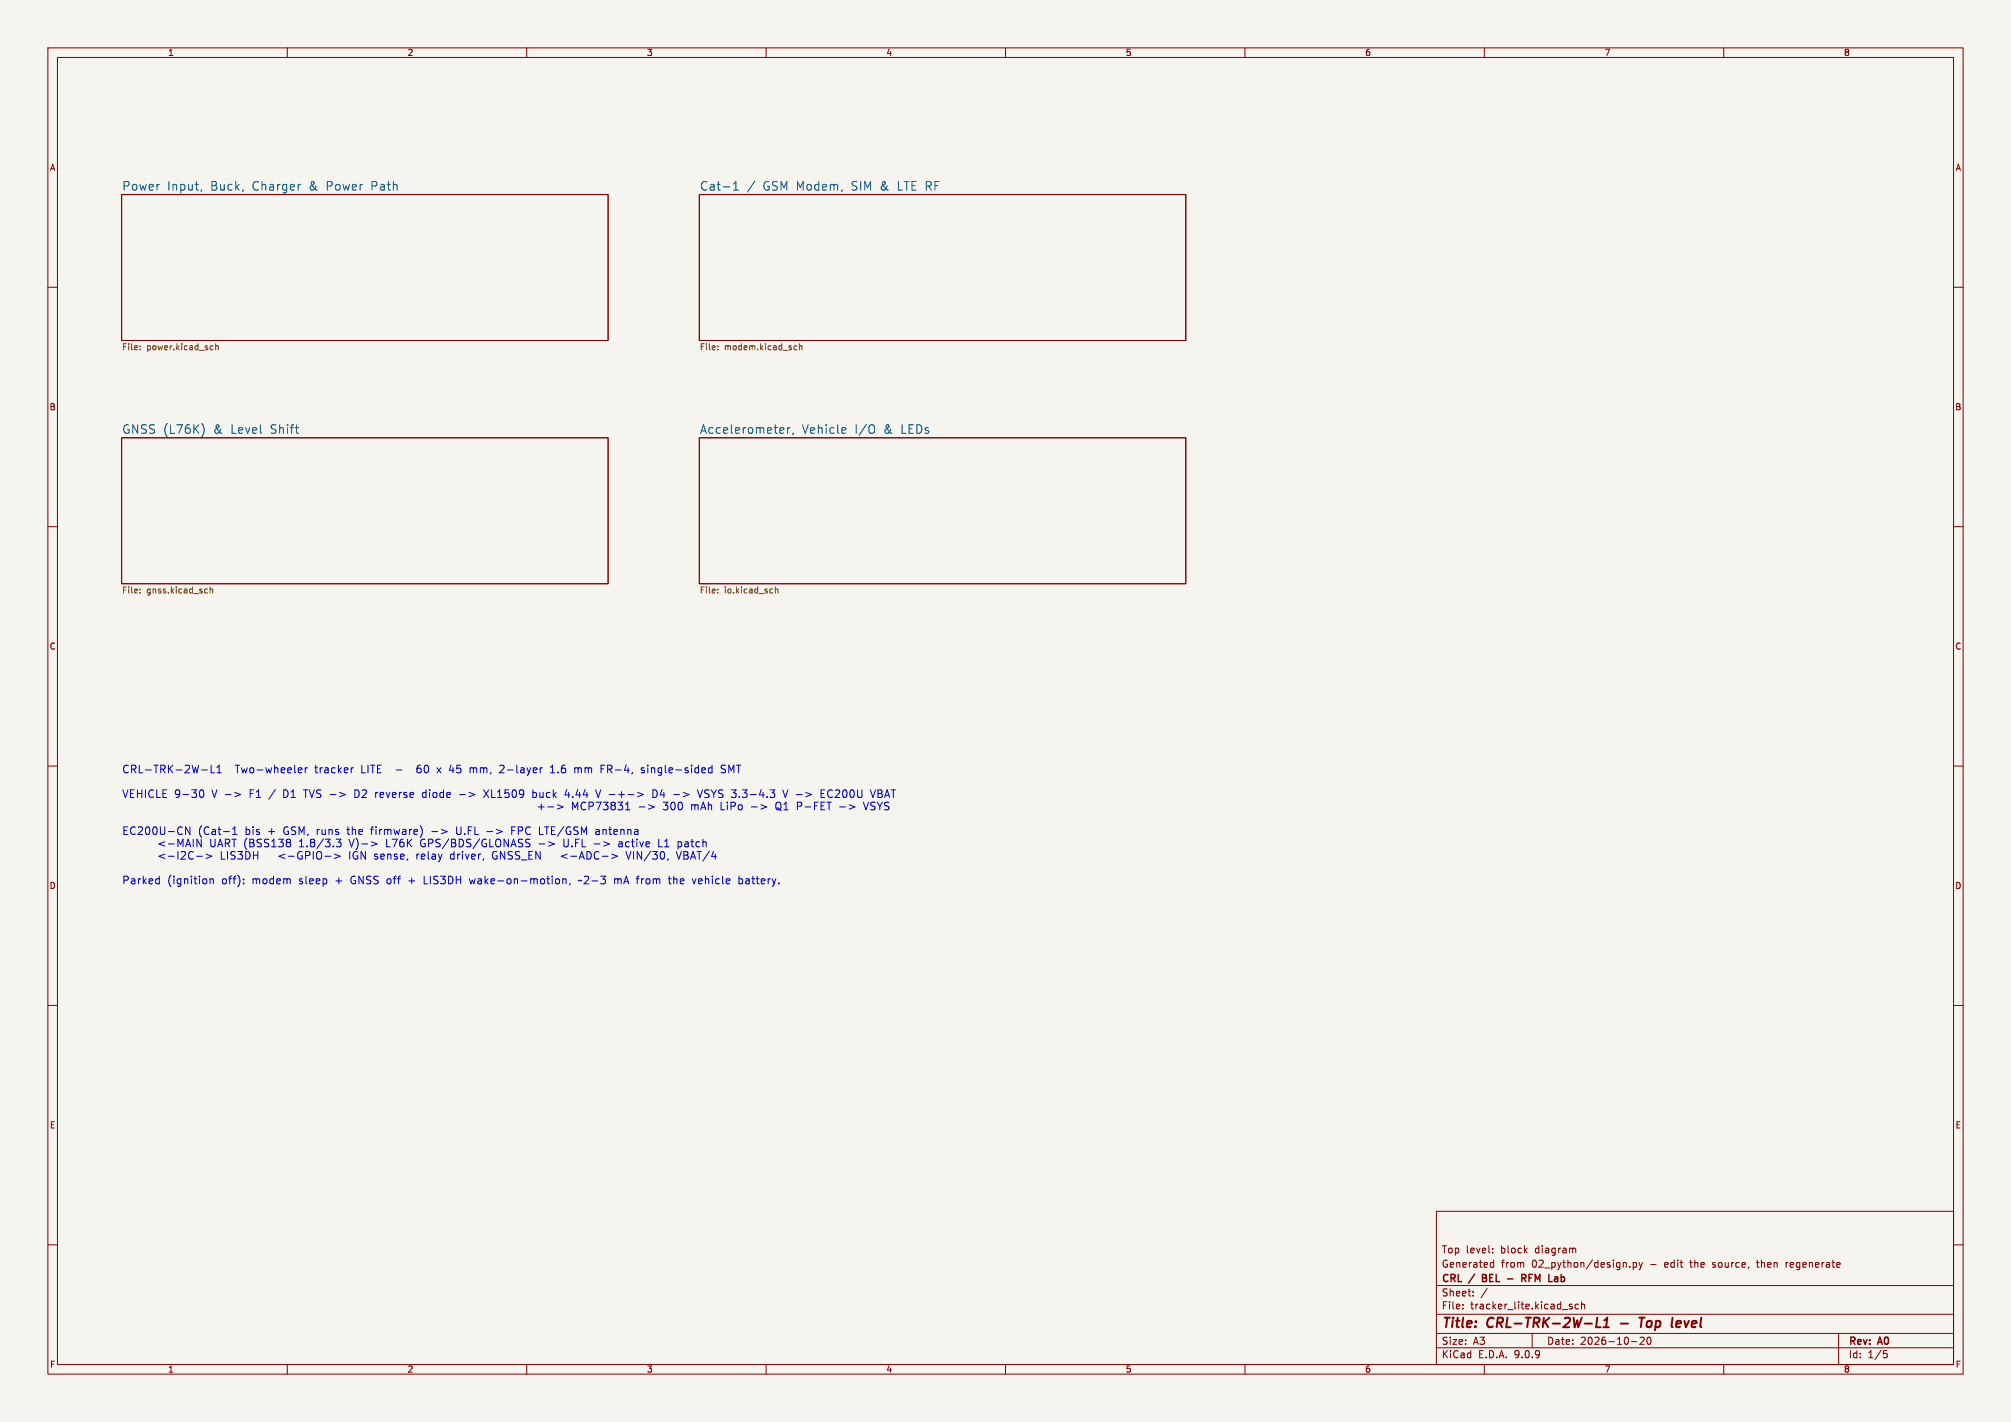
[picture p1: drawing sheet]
<svg xmlns="http://www.w3.org/2000/svg" width="420mm" height="297mm" viewBox="0 0 420 297" stroke-linecap="round" stroke-linejoin="round" font-family="sans-serif">
<path d="M0 0h420v297h-420z" fill="#f5f4ef" stroke="#f5f4ef" stroke-width=".21"/>
<g fill="none" stroke="#840000" stroke-width=".21">
<path d="M10 10h400v277h-400zM12 12h396v273h-396zM60 10v2M110 10v2M160 10v2M210 10v2M260 10v2M310 10v2M360 10v2M25.4 40.6h101.6v30.5h-101.6zM146 40.6h101.6v30.5h-101.6zM10 60h2"/>
<path d="M408 60h2M25.4 91.4h101.6v30.5h-101.6zM146 91.4h101.6v30.5h-101.6zM10 110h2M408 110h2M10 160h2M408 160h2M10 210h2M408 210h2M300 253h108v32h-108zM10 260h2M300 278.5h108"/>
<path d="M300 274.5h108M300 268.5h108M305.5 273.2v.2M305.5 272.5v.1M307.7 270.5v.2M307.7 269.8v.1M310.6 269.1l-1.3 1.9M311.4 264.6h.5M311.4 263.8h.5M311.7 261.5v.2M311.7 260.8v.1M311.9 263.2v1.5"/>
<path d="M320 278.5v3M327.7 272.7l.7 .4-.2 .3-.5-.1M328.3 272.5l-.4-.1-.2 .2M328.9 260.7l.2 .2v.8M329.7 272.5l-.5-.1-.3 .3 .2 .6h.6M330.3 272.5l.2-.1 .4 .1v.9M330.3 271.9v1.5M340.4 264.5v.2M341.1 263.8l.4-.1 .3 .3-.1 .6h-.6M341.1 263.7v1.5M342.3 263.7l.4 1M342.5 279.4l.6-.1 .3 .4-1 1.1h1"/>
<path d="M342.7 264.7l-.4 .5M343 263.7l-.3 1M344.1 279.4a.81 .81 0 0 0 .3 1.4l.3-.2 .1-.4-.1-.8M366.8 263.7h.6M373 263.7v1M373.3 263.7l-.3 .3M384 278.5v6.5M408 260h2M60 285v2M110 285v2M160 285v2M210 285v2"/>
<path d="M260 285v2M300 281.5h108M310 285v2M340.7 280.2h1.2M360 285v2M393.4 282.1h.7M393.5 282.7h.4l.3 .2-.2 .6-.5 .1"/>
</g>
<path d="M333.6 275.2l-.3 2h1M334.9 277.2h1.1M335 275.8l.7-.6-.3 2M338.5 276.4h1.5M342.3 275.2h1.2M342.9 275.2l-.2 2M350.1 277.1h.8M350.8 275.9h-.3l-.4 .3M351.1 276.3l-1 .2" fill="none" stroke="#840000" stroke-width=".4"/>
<path d="M309.6 266.9h.5M310.1 266.2h-.5v1.5h.6M314.8 267.1h1.2M317.8 267l.7-.1 .2-.2-.1-.4-.8-.1v1.5M318.2 267l.5 .7M324.7 267.6h.6M324.7 266.8h.6v.9M325.3 267l-.6 .2" fill="none" stroke="#840000" stroke-width=".3"/>
<g fill="none" stroke="#006464" stroke-width=".21">
<path d="M42.1 39.6l-.1 .4M62.6 38.5h.2M153.2 39.7h1M153.2 38.4l.5-.5v1.8M157.6 37.8l-1.5 2.3M42.1 88.5a2.06 2.06 0 0 1 0 2.7M163.5 89.3l.2 .4-.8 .2M163.6 90.4l-.1 .1M164.5 89.3v1.2M165 89.3l-.3 .1-.2 .3M165.7 90.4l-.2 .4M176.1 89.3l.5 .1 .1 .3-.9 .2"/>
<path d="M176.6 90.4l-.5 .1M182.6 89v1.3"/>
</g>
<g fill="none" stroke="#725600" stroke-width=".21">
<path d="M29.2 72.9v.2M29.2 72.3v.1M44.1 72.2l.4 .1M44.5 73l-.4 .1M45 72.3h.5l.1 .8M45 71.8v1.3M149.9 72.9v.2M149.9 72.3v.1M165.9 73h.5M165.9 72.3h.5M167 72.3h.4l.1 .8M167 71.8v1.3"/>
<path d="M29.2 123.1v.1M29.2 123.7v.2M43 123l.3 .1M43.3 123.8l-.3 .1M43.9 123.1h.5v.8M43.9 122.6v1.3M149.9 123.1v.1M149.9 123.7v.2M161.9 123.1h.5l.1 .8M161.9 122.6v1.3"/>
</g>
<g fill="none" stroke="#0000c2" stroke-width=".21">
<path d="M44.1 159.8v1.6h.8M105 159.8l-.6 .2M126.3 159.8h-.8v1.6M148.7 159.8v1.6M151.5 159.9l-.6-.1-.2 .2v.4l.7 .3 .1 .4-.3 .3-.6-.1M39.7 172.7v1.6l-.9-1.6v1.6M41 178.8h1.3M41.1 175.3l.9 1.6v-1.6M41.8 165.1l.2-.1a.85 .85 0 0 1 .6 .8 .85 .85 0 0 1-.6 .8l-.2-.2-.1-.4zM42.1 160.8h1.2M43 178.4l1.2 .4-1.2 .5M45.3 161.4h.9"/>
<path d="M45.3 160.3l.5-.5v1.6M46.7 173.7h1.2M48.6 174.3h.9M48.6 173.2l.4-.5v1.6M49 165.5l1.3 .5-1.3 .4M59.5 178.4l-1.2 .4 1.2 .5M62.5 176.9h.9M62.5 160.4h.5l.1 .3-.8 .2M63 161.3l-.5 .1M63.7 160.4v1M64.2 160.4h-.3l-.2 .3M69.8 178.4l1.3 .4-1.3 .5"/>
<path d="M71.2 175.3l-.5 .6 .4 .1 .1 .6-.3 .3h-.4M72.9 175.3l.5 1.6M73 177.8v1.6M73.8 160.4l-.4 .1M74.5 165h-.4v1.6h.4M78.5 165.5v1.1M78.8 165.5l-.3 .3M80.7 175.3v1.6h.8M87.1 178.4v1M87.5 178.4l-.3 .1-.1 .2M87.9 175.7l-.1 .5a.65 .65 0 0 0 .7 .7M88 172.8l.2 .7-.2 1.1"/>
<path d="M88.6 175.3l-.6 .2M88.8 165.5h-.3l-.3 .3 .1 .6 .5 .2M91.3 160.4l.8 1M92.1 160.4l-.8 1M94.8 178.5l-.4-.1-.3 .3 .1 .7h.6M94.8 177.8v1.6M95.4 172.7v1.3l.1 .2M96 166h1.2M98.2 160.4v1M98.6 160.4l-.4 .1M101 165l1.1 1.6M101.7 173.7h1.2"/>
<path d="M102.1 165l-1.1 1.6M103 178.1a.78 .78 0 0 0-.1 .9 .78 .78 0 0 0 .8 .4l.1-.1M103.5 178.8h.3M105.2 160.5l-.9 .9h1M106.9 173.5h.5M107.6 172.7h-.7v1.6M111.3 165.6l.4-.1 .4 .3-.2 .7h-.6M111.3 165v1.6M112.4 168.5h1.2M112.6 176.3h1.2M113 167.9v1.2M113.1 160.4h.2"/>
<path d="M114.4 168.5h1.2M114.9 161.4h1M114.9 160.3l.5-.5v1.6M116.4 168.1l1.2 .4-1.2 .5M117.8 175.3v1.4l.3 .2 .5-.2M118.4 164.9l-.4 1.1h1M118.5 178.4l-1.3 .4 1.3 .5M118.8 165.5v1.1M119.6 169.1v-1.6l.5 1.2 .6-1.2v1.6M120.1 160.5l.4-.1 .2 .2M120.7 160.6v.8M121 160.4l-.3 .2"/>
<path d="M123 167.5v1.6M124.1 176.3h1.2M124.4 165l.5 1.6 .6-1.6M124.5 167.5h1l-.7 1.6M124.5 173.3h.6M125.2 173.6l-.6 .1a.31 .31 0 0 0-.2 .3 .31 .31 0 0 0 .2 .3l.6-.1M125.5 160.6h.6M127 167.5l-.6 .7 .5 .1v.7l-.2 .1-.7-.1M127.7 167.7l-.1 .2 .3 .3M127.7 178.4l1.3 .4-1.3 .5M127.9 168.2l-.3 .3 .1 .5 .2 .1 .5-.1M127.9 168.2h.3"/>
<path d="M128.2 168.2l.2 .2M128.4 168.1l-.2 .1M129.3 175.9h.6l.1 1M130 176.2l-.6 .1a.31 .31 0 0 0-.2 .3 .31 .31 0 0 0 .2 .3l.6-.1M130.7 177.8l.6 1.6 .5-1.6M132.3 177.8v1.6M133.2 165.5l1.2 .5-1.2 .4M134.5 160.4h-.4l-.2 .2 .1 .2 .5 .2v.3h-.6M136.4 165a.81 .81 0 0 1 .9 .8 .81 .81 0 0 1-.9 .8zM137.6 175.3v1.6h.7M138.8 176.9h.9M138.9 175.7h-.1"/>
<path d="M140.7 166h1.2M140.8 167.7a.86 .86 0 0 1-.3 1.4M141.2 177.8l.6 1.6 .5-1.6M141.8 167.7a.86 .86 0 0 0 .3 1.4l.3-.1M142.1 167.5l-.3 .1M142.2 175.9l.2 .2-.2 .7M142.8 178.6h.6M143.4 177.8h-.6v1.6h.6M145.6 168.1l.2 .2v.8M145.7 165l.5 1.6 .5-1.6M146.3 169.1l.6-1.6 .5 1.6M146.5 168.7h.7"/>
<path d="M147.2 166.5l.6 .1M147.5 165l-.3 .3 .1 .3 .2 .1M148.2 160.4h.5M148.7 161.3l-.5 .1M153.5 167.7l.1 .4-.2 .2-.7 .1M158.9 168.1l1.2 .4-1.2 .5M163.5 165l.5 1.6 .5-1.6M166.5 167.5v1.6M170.1 168.3h.5M170.1 167.5v1.6M171.5 168.3h.5M171.5 165h.7"/>
<path d="M171.5 166.6h.7M171.5 165.7h.5M172.2 167.5h-.7v1.6h.7M173.8 165a.79 .79 0 0 0-1 .6 .79 .79 0 0 0 .6 1l.4-.1M175.4 168.5h1.2M183.4 165.7h.5M183.9 165.7l.3-.3-.1-.3-.2-.1h-.5v1.6h.6l.3-.3M183.9 165.7l.4 .3M184.3 167.5l-.6 .9M184.7 169.1h.6M184.8 167.7v.5l.5 .2M32.8 183.5l.5 .1"/>
<path d="M33.3 183v1.6M33.3 184.5l-.5 .1M43.9 183.7l.2-.2 .4 .1v1M43.9 183.5v1.1M50.9 184.4v.2M50.9 183.6v.2M88.6 183v1.6h.7M98 183.5l.3 1.1M116.1 183.7l.4-.2 .4 .3-.2 .7-.4 .1-.2-.2M117.5 183.7l.3-.2 .3 .1 .1 1M117.5 183.5v1.1M119.1 184.5l-.2 .3"/>
<path d="M121.4 183.9l-.4-.1-.3 .2M128.4 183.5v1.1M129 183.6l-.4-.1-.2 .2M139.6 183.5h.6M139.8 183v1.4l.4 .2M145.3 183.5l-.3 1.1M154.3 183.6l.5-.1 .3 .3-.2 .7h-.6M154.3 183v1.6"/>
</g>
<g font-size="2.8" fill="#840000">
<text x="301" y="277.9">Title:</text>
<text x="310.6" y="277.9">CRL-TRK-2W-L1</text>
<text x="344.1" y="277.9">Top</text>
<text x="351.5" y="277.9">level</text>
</g>
<g font-size="2.5" fill="#006464">
<text x="25.4" y="39.9">Power</text>
<text x="34.8" y="39.9">Input,</text>
<text x="43.9" y="39.9">Buck,</text>
<text x="52.7" y="39.9">Charger</text>
<text x="64.6" y="39.9">&amp;</text>
<text x="68.3" y="39.9">Power</text>
<text x="77.8" y="39.9">Path</text>
<text x="146" y="39.9">Cat-1</text>
<text x="159.3" y="39.9">GSM Modem,</text>
<text x="177.9" y="39.9">SIM &amp;</text>
<text x="187.7" y="39.9">LTE RF</text>
<text x="25.4" y="90.7">GNSS (L76K)</text>
<text x="44.5" y="90.7">&amp;</text>
<text x="48.2" y="90.7">Level</text>
<text x="56.6" y="90.7">Shift</text>
<text x="146" y="90.7">Accelerometer,</text>
<text x="167.4" y="90.7">Vehicle</text>
<text x="178.5" y="90.7">I/O</text>
<text x="184.6" y="90.7">&amp;</text>
<text x="188.3" y="90.7">LEDs</text>
</g>
<g font-size="2.2" fill="#0000c2">
<text x="25.4" y="161.8">CRL-TRK-2W-L1</text>
<text x="49.1" y="161.8">Two-wheeler</text>
<text x="65.9" y="161.8">tracker</text>
<text x="75.6" y="161.8">LITE</text>
<text x="83.1" y="161.8">-</text>
<text x="87.8" y="161.8">60</text>
<text x="92.2" y="161.8">x 45</text>
<text x="99.2" y="161.8">mm,</text>
<text x="105.6" y="161.8">2-layer</text>
<text x="116.3" y="161.8">1.6</text>
<text x="121.5" y="161.8">mm</text>
<text x="127.1" y="161.8">FR-4,</text>
<text x="135.7" y="161.8">single-sided</text>
<text x="152.5" y="161.8">SMT</text>
<text x="25.4" y="167">VEHICLE 9-30</text>
<text x="44.3" y="167">V -&gt;</text>
<text x="52.3" y="167">F1</text>
<text x="56.6" y="167">/</text>
<text x="59.6" y="167">D1</text>
<text x="64.1" y="167">TVS -&gt;</text>
<text x="74.9" y="167">D2</text>
<text x="79.3" y="167">reverse</text>
<text x="89.3" y="167">diode</text>
<text x="97.1" y="167">-&gt;</text>
<text x="102.5" y="167">XL1509</text>
<text x="112.7" y="167">buck</text>
<text x="119.6" y="167">4.44</text>
<text x="126.3" y="167">V -+-&gt;</text>
<text x="138.3" y="167">D4</text>
<text x="142.8" y="167">-&gt;</text>
<text x="148.1" y="167">VSYS 3.3-4.3</text>
<text x="166.2" y="167">V -&gt;</text>
<text x="174.3" y="167">EC200U</text>
<text x="184.9" y="167">VBAT</text>
<text x="121.7" y="169.5">+-&gt;</text>
<text x="129" y="169.5">MCP73831</text>
<text x="143" y="169.5">-&gt;</text>
<text x="148.3" y="169.5">300</text>
<text x="154.2" y="169.5">mAh</text>
<text x="160.5" y="169.5">LiPo</text>
<text x="167" y="169.5">-&gt;</text>
<text x="172.3" y="169.5">Q1</text>
<text x="176.9" y="169.5">P-FET</text>
<text x="185.9" y="169.5">-&gt;</text>
<text x="25.4" y="174.7">EC200U-CN</text>
<text x="33.5" y="177.3">&lt;-MAIN</text>
<text x="33.5" y="179.8">&lt;-I2C-&gt;</text>
<text x="41.3" y="174.7">(Cat-1</text>
<text x="44.5" y="177.3">UART (BSS138</text>
<text x="46.7" y="179.8">LIS3DH</text>
<text x="51.2" y="174.7">bis</text>
<text x="56.1" y="174.7">+</text>
<text x="59.2" y="179.8">&lt;-GPIO-&gt;</text>
<text x="59.4" y="174.7">GSM, runs</text>
<text x="63.4" y="177.3">1.8/3.3</text>
<text x="73" y="174.7">the</text>
<text x="74" y="177.3">V)-&gt;</text>
<text x="74.1" y="179.8">IGN sense,</text>
<text x="78.1" y="174.7">firmware)</text>
<text x="81.8" y="177.3">L76K</text>
<text x="88.4" y="179.8">relay</text>
<text x="89.1" y="177.3">GPS/BDS/GLONASS</text>
<text x="90.8" y="174.7">-&gt;</text>
<text x="95.6" y="179.8">driver,</text>
<text x="96.1" y="174.7">U.FL</text>
<text x="102.6" y="174.7">-&gt;</text>
<text x="104.5" y="179.8">GNSS_EN</text>
<text x="107.9" y="174.7">FPC LTE/GSM</text>
<text x="113.9" y="177.3">-&gt;</text>
<text x="119.2" y="177.3">U.FL</text>
<text x="119.2" y="179.8">&lt;-ADC-&gt;</text>
<text x="125.7" y="177.3">-&gt;</text>
<text x="125.8" y="174.7">antenna</text>
<text x="131" y="177.3">active</text>
<text x="133.1" y="179.8">VIN/30,</text>
<text x="139.4" y="177.3">L1</text>
<text x="143.6" y="177.3">patch</text>
<text x="143.7" y="179.8">VBAT/4</text>
<text x="25.4" y="185">Parked</text>
<text x="34.9" y="185">(ignition</text>
<text x="46.3" y="185">off):</text>
<text x="52.8" y="185">modem</text>
<text x="62.7" y="185">sleep</text>
<text x="70.4" y="185">+</text>
<text x="73.7" y="185">GNSS off</text>
<text x="86" y="185">+</text>
<text x="89.3" y="185">LIS3DH</text>
<text x="99.1" y="185">wake-on-motion,</text>
<text x="122" y="185">~2-3</text>
<text x="129.5" y="185">mA from</text>
<text x="141.2" y="185">the</text>
<text x="146.3" y="185">vehicle</text>
<text x="156.1" y="185">battery.</text>
</g>
<g font-size="2.1" fill="#840000">
<text x="301" y="262">Top</text>
<text x="306.1" y="262">level:</text>
<text x="313.4" y="262">block</text>
<text x="320.7" y="262">diagram</text>
<text x="301" y="268.2">CRL</text>
<text x="301" y="265">Generated</text>
<text x="306.9" y="268.2">/</text>
<text x="310.3" y="268.2">BEL</text>
<text x="313.5" y="265">from</text>
<text x="319.7" y="268.2">RFM</text>
<text x="319.9" y="265">02_python/design.py</text>
<text x="325.9" y="268.2">Lab</text>
<text x="344.7" y="265">-</text>
<text x="347.9" y="265">edit</text>
<text x="353.4" y="265">the</text>
<text x="358.2" y="265">source,</text>
<text x="367.7" y="265">then</text>
<text x="373.8" y="265">regenerate</text>
<text x="301" y="273.7">File:</text>
<text x="301" y="271">Sheet:</text>
<text x="307.1" y="273.7">tracker_lite.kicad_sch</text>
<text x="301" y="281.1">Size:</text>
<text x="307.6" y="281.1">A3</text>
<text x="323" y="281.1">Date:</text>
<text x="330" y="281.1">2026-10-20</text>
<text x="386" y="281.3">Rev:</text>
<text x="392.4" y="281.3">A0</text>
<text x="301" y="283.9">KiCad</text>
<text x="308.7" y="283.9">E.D.A.</text>
<text x="316.3" y="283.9">9.0.9</text>
<text x="386" y="283.9">Id:</text>
<text x="390.1" y="283.9">1/5</text>
</g>
<g font-size="1.8" fill="#840000">
<text x="35" y="11.9">1</text>
<text x="85" y="11.9">2</text>
<text x="135" y="11.9">3</text>
<text x="185" y="11.9">4</text>
<text x="235" y="11.9">5</text>
<text x="285" y="11.9">6</text>
<text x="335" y="11.9">7</text>
<text x="385" y="11.9">8</text>
<text x="10.3" y="35.9">A</text>
<text x="408.3" y="35.9">A</text>
<text x="10.3" y="85.9">B</text>
<text x="408.2" y="85.9">B</text>
<text x="10.3" y="135.9">C</text>
<text x="408.2" y="135.9">C</text>
<text x="10.3" y="185.9">D</text>
<text x="408.2" y="185.9">D</text>
<text x="10.3" y="235.9">E</text>
<text x="408.3" y="235.9">E</text>
<text x="10.3" y="285.9">F</text>
<text x="35" y="286.9">1</text>
<text x="85" y="286.9">2</text>
<text x="135" y="286.9">3</text>
<text x="185" y="286.9">4</text>
<text x="235" y="286.9">5</text>
<text x="285" y="286.9">6</text>
<text x="335" y="286.9">7</text>
<text x="385" y="286.9">8</text>
<text x="408.3" y="285.9">F</text>
</g>
<g font-size="1.8" fill="#725600">
<text x="25.4" y="73.5">File:</text>
<text x="30.6" y="73.5">power.kicad_sch</text>
<text x="146" y="73.5">File:</text>
<text x="151.3" y="73.5">modem.kicad_sch</text>
<text x="25.4" y="124.3">File:</text>
<text x="30.6" y="124.3">gnss.kicad_sch</text>
<text x="146" y="124.3">File:</text>
<text x="151.3" y="124.3">io.kicad_sch</text>
</g>
</svg>
